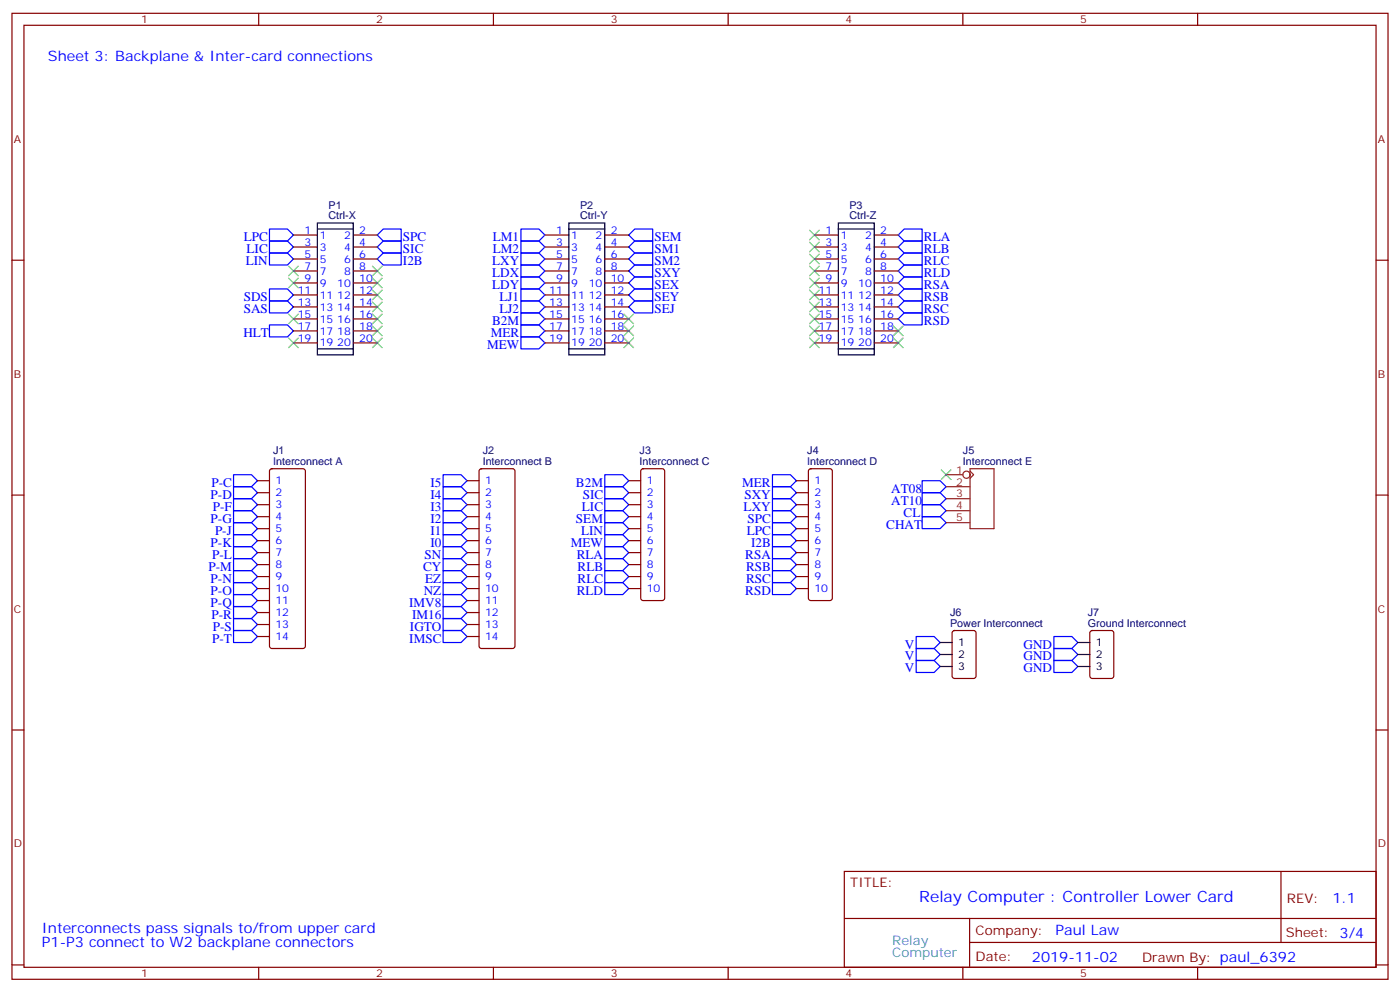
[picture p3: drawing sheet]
<svg xmlns="http://www.w3.org/2000/svg" width="412mm" height="292mm" viewBox="0 0 412 292" stroke-linecap="round" stroke-linejoin="round" font-family="sans-serif">
<g fill="none" stroke="#870000" stroke-width=".35">
<path d="M3.5 3.9h405.4v284.4h-405.4zM7.1 7.4h398.2v277.3h-398.2zM76.2 3.9v3.5M145.3 3.9v3.5M214.5 3.9v3.5M283.6 3.9v3.5M352.8 3.9v3.5M3.5 76.6h3.6M86.4 69.2h7.1M86.4 72.7h7.1M86.4 76.2h7.1M86.4 79.8h7.1"/>
<path d="M104.1 69.2h7M104.1 72.7h7M104.1 76.2h7M104.1 79.8h7M160.5 69.2h7.1M160.5 72.7h7.1M160.5 76.2h7.1M160.5 79.8h7.1M178.2 69.2h7M178.2 72.7h7M178.2 76.2h7M178.2 79.8h7"/>
<path d="M239.9 69.2h7M239.9 72.7h7M239.9 76.2h7M239.9 79.8h7M257.5 69.2h7.1M257.5 72.7h7.1M257.5 76.2h7.1M257.5 79.8h7.1M405.3 76.6h3.6M86.4 83.3h7.1M86.4 86.8h7.1M86.4 90.3h7.1"/>
<path d="M86.4 93.9h7.1M86.4 97.4h7.1M104.1 83.3h7M104.1 86.8h7M104.1 90.3h7M104.1 93.9h7M104.1 97.4h7M160.5 83.3h7.1M160.5 86.8h7.1M160.5 90.3h7.1M160.5 93.9h7.1M160.5 97.4h7.1"/>
<path d="M178.2 83.3h7M178.2 86.8h7M178.2 90.3h7M178.2 93.9h7M178.2 97.4h7M239.9 83.3h7M239.9 86.8h7M239.9 90.3h7M239.9 93.9h7M239.9 97.4h7M257.5 83.3h7.1M257.5 86.8h7.1"/>
<path d="M257.5 90.3h7.1M257.5 93.9h7.1M257.5 97.4h7.1M86.4 100.9h7.1M104.1 100.9h7M160.5 100.9h7.1M178.2 100.9h7M239.9 100.9h7M257.5 100.9h7.1M79.6 138.2l.5-.2h9.2l.5 .2 .2 .5v51.5l-.3 .5-.4 .2h-9.2l-.5-.2-.2-.5v-51.5zM141.3 138.2l.5-.2h9.2l.5 .2 .2 .5v51.5l-.2 .5-.5 .2h-9.2l-.5-.2-.2-.5v-51.5zM189 138.2l.4-.2h5.7l.5 .2 .2 .5v37.4l-.2 .5-.5 .2h-5.7l-.5-.3-.2-.4v-37.4z"/>
<path d="M238.4 138.2l.4-.2h5.7l.5 .2 .2 .5v37.4l-.3 .5-.4 .2h-5.7l-.5-.3-.2-.4v-37.4zM3.5 145.7h3.6M75.8 141.5h3.6M75.8 145h3.6M75.8 148.6h3.6M75.8 152.1h3.6M75.8 155.6h3.6M75.8 159.1h3.6M137.6 141.5h3.5M137.6 145h3.5M137.6 148.6h3.5M137.6 152.1h3.5"/>
<path d="M137.6 155.6h3.5M137.6 159.1h3.5M185.2 141.5h3.5M185.2 145h3.5M185.2 148.6h3.5M185.2 152.1h3.5M185.2 155.6h3.5M185.2 159.1h3.5M234.6 141.5h3.5M234.6 145h3.5M234.6 148.6h3.5M234.6 152.1h3.5"/>
<path d="M234.6 155.6h3.5M234.6 159.1h3.5M405.3 145.7h3.6M75.8 162.7h3.6M75.8 166.2h3.6M75.8 169.7h3.6M75.8 173.2h3.6M75.8 176.8h3.6M137.6 162.7h3.5M137.6 166.2h3.5M137.6 169.7h3.5M137.6 173.2h3.5"/>
<path d="M137.6 176.8h3.5M185.2 162.7h3.5M185.2 166.2h3.5M185.2 169.7h3.5M185.2 173.2h3.5M234.6 162.7h3.5M234.6 166.2h3.5M234.6 169.7h3.5M234.6 173.2h3.5M75.8 180.3h3.6M75.8 183.8h3.6M75.8 187.4h3.6"/>
<path d="M137.6 180.3h3.5M137.6 183.8h3.5M137.6 187.4h3.5M280.7 185.8l.5-.2h5.6l.7 .4v13l-.4 .7h-5.9l-.7-.5v-12.9zM321.3 185.8l.4-.2h5.7l.6 .4 .1 13-.5 .7h-5.9l-.6-.5-.1-12.9zM3.5 214.9h3.6M405.3 214.9h3.6M248.7 256.5h156.6v28.2h-156.6zM377.3 256.5v20.9M248.7 270.4h156.5M285.6 277.4h119.6M285.6 270.4v14.1"/>
<path d="M3.5 284h3.6M76.2 284.7v3.6M145.3 284.7v3.6M214.5 284.7v3.6M283.6 284.7v3.6M352.8 284.7v3.6M405.3 284h3.6"/>
</g>
<g fill="none" stroke="#00f" stroke-width=".35">
<path d="M79.4 74.5h5.3l1.7 1.7-1.7 1.8h-5.3zM79.4 70.9h5.3l1.7 1.8-1.7 1.8h-5.3zM79.4 67.4h5.3l1.7 1.8-1.7 1.7h-5.3zM111.1 76.2l1.8-1.7h5.3v3.5h-5.3zM111.1 72.7l1.8-1.8h5.3v3.6h-5.3zM111.1 69.2l1.8-1.8h5.3v3.5h-5.3zM153.5 78h5.2l1.8 1.8-1.8 1.7h-5.2zM153.5 74.5h5.2l1.8 1.7-1.8 1.8h-5.2zM153.5 70.9h5.2l1.8 1.8-1.8 1.8h-5.2zM153.5 67.4h5.2l1.8 1.8-1.8 1.7h-5.2zM187 67.4h5.3v3.5h-5.3l-1.8-1.7zM187 70.9h5.3v3.6h-5.3l-1.8-1.8z"/>
<path d="M187 74.5h5.3v3.5h-5.3l-1.8-1.8zM187 78h5.3v3.5h-5.3l-1.8-1.7zM266.3 78h5.3v3.5h-5.3l-1.7-1.7zM266.3 74.5h5.3v3.5h-5.3l-1.7-1.8zM266.3 70.9h5.3v3.6h-5.3l-1.7-1.8zM266.3 67.4h5.3v3.5h-5.3l-1.7-1.7zM79.4 95.6h5.3l1.7 1.8-1.7 1.8h-5.3zM79.4 88.6h5.3l1.7 1.7-1.7 1.8h-5.3zM79.4 85.1h5.3l1.7 1.7-1.7 1.8h-5.3zM153.5 81.5h5.2l1.8 1.8-1.8 1.8h-5.2zM153.5 85.1h5.2l1.8 1.7-1.8 1.8h-5.2zM153.5 88.6h5.2l1.8 1.7-1.8 1.8h-5.2z"/>
<path d="M153.5 92.1h5.2l1.8 1.8-1.8 1.7h-5.2zM153.5 95.6h5.2l1.8 1.8-1.8 1.8h-5.2zM153.5 99.2h5.2l1.8 1.7-1.8 1.8h-5.2zM187 81.5h5.3v3.6h-5.3l-1.8-1.8zM187 85.1h5.3v3.5h-5.3l-1.8-1.8zM187 88.6h5.3v3.5h-5.3l-1.8-1.8zM266.3 92.1h5.3v3.5h-5.3l-1.7-1.7zM266.3 88.6h5.3v3.5h-5.3l-1.7-1.8zM266.3 85.1h5.3v3.5h-5.3l-1.7-1.8zM266.3 81.5h5.3v3.6h-5.3l-1.7-1.8zM68.8 139.7h5.3l1.7 1.8-1.7 1.8h-5.3zM130.5 139.7h5.3l1.8 1.8-1.8 1.8h-5.3z"/>
<path d="M178.2 139.7h5.2l1.8 1.8-1.8 1.8h-5.2zM227.5 139.7h5.3l1.8 1.8-1.8 1.8h-5.3zM68.8 143.3h5.3l1.7 1.7-1.7 1.8h-5.3zM68.8 146.8h5.3l1.7 1.8-1.7 1.7h-5.3zM68.8 150.3h5.3l1.7 1.8-1.7 1.7h-5.3zM68.8 153.8h5.3l1.7 1.8-1.7 1.8h-5.3zM68.8 157.4h5.3l1.7 1.7-1.7 1.8h-5.3zM130.5 157.4h5.3l1.8 1.7-1.8 1.8h-5.3zM130.5 153.8h5.3l1.8 1.8-1.8 1.8h-5.3zM130.5 150.3h5.3l1.8 1.8-1.8 1.7h-5.3zM130.5 146.8h5.3l1.8 1.8-1.8 1.7h-5.3zM130.5 143.3h5.3l1.8 1.7-1.8 1.8h-5.3z"/>
<path d="M178.2 157.4h5.2l1.8 1.7-1.8 1.8h-5.2zM178.2 153.8h5.2l1.8 1.8-1.8 1.8h-5.2zM178.2 150.3h5.2l1.8 1.8-1.8 1.7h-5.2zM178.2 146.8h5.2l1.8 1.8-1.8 1.7h-5.2zM178.2 143.3h5.2l1.8 1.7-1.8 1.8h-5.2zM227.5 143.3h5.3l1.8 1.7-1.8 1.8h-5.3zM227.5 146.8h5.3l1.8 1.8-1.8 1.7h-5.3zM227.5 150.3h5.3l1.8 1.8-1.8 1.7h-5.3zM227.5 153.8h5.3l1.8 1.8-1.8 1.8h-5.3zM227.5 157.4h5.3l1.8 1.7-1.8 1.8h-5.3zM271.6 141.5h5.3l1.8 1.8-1.8 1.7h-5.3zM271.6 145h5.3l1.8 1.8-1.8 1.8h-5.3z"/>
<path d="M271.6 148.6h5.3l1.8 1.7-1.8 1.8h-5.3zM271.6 152.1h5.3l1.8 1.7-1.8 1.8h-5.3zM68.8 160.9h5.3l1.7 1.8-1.7 1.7h-5.3zM68.8 164.4h5.3l1.7 1.8-1.7 1.8h-5.3zM68.8 168h5.3l1.7 1.7-1.7 1.8h-5.3zM68.8 171.5h5.3l1.7 1.7-1.7 1.8h-5.3zM68.8 175h5.3l1.7 1.8-1.7 1.7h-5.3zM68.8 178.5h5.3l1.7 1.8-1.7 1.8h-5.3zM130.5 171.5h5.3l1.8 1.7-1.8 1.8h-5.3zM130.5 168h5.3l1.8 1.7-1.8 1.8h-5.3zM130.5 164.4h5.3l1.8 1.8-1.8 1.8h-5.3zM130.5 160.9h5.3l1.8 1.8-1.8 1.7h-5.3z"/>
<path d="M130.5 178.5h5.3l1.8 1.8-1.8 1.8h-5.3zM130.5 175h5.3l1.8 1.8-1.8 1.7h-5.3zM178.2 171.5h5.2l1.8 1.7-1.8 1.8h-5.2zM178.2 168h5.2l1.8 1.7-1.8 1.8h-5.2zM178.2 164.4h5.2l1.8 1.8-1.8 1.8h-5.2zM178.2 160.9h5.2l1.8 1.8-1.8 1.7h-5.2zM227.5 160.9h5.3l1.8 1.8-1.8 1.7h-5.3zM227.5 164.4h5.3l1.8 1.8-1.8 1.8h-5.3zM227.5 168h5.3l1.8 1.7-1.8 1.8h-5.3zM227.5 171.5h5.3l1.8 1.7-1.8 1.8h-5.3zM68.8 185.6h5.3l1.7 1.8-1.7 1.7h-5.3zM68.8 182.1h5.3l1.7 1.7-1.7 1.8h-5.3z"/>
<path d="M130.5 182.1h5.3l1.8 1.7-1.8 1.8h-5.3zM130.5 185.6h5.3l1.8 1.8-1.8 1.7h-5.3zM269.9 194.4h5.3l1.7 1.8-1.7 1.7h-5.3zM269.9 190.9h5.3l1.7 1.8-1.7 1.7h-5.3zM269.9 187.4h5.3l1.7 1.7-1.7 1.8h-5.3zM310.4 194.4h5.3l1.8 1.8-1.8 1.7h-5.3zM310.4 190.9h5.3l1.8 1.8-1.8 1.7h-5.3zM310.4 187.4h5.3l1.8 1.7-1.8 1.8h-5.3z"/>
</g>
<g fill="none" stroke="#000" stroke-width=".35">
<path d="M93.5 65.7h10.6v38.8h-10.6zM93.5 67.4h10.6M167.6 65.7h10.6v38.8h-10.6zM167.6 67.4h10.6M246.9 65.7h10.6v38.8h-10.6zM246.9 67.4h10.6M93.5 102.7h10.6M167.6 102.7h10.6M246.9 102.7h10.6M276.9 189.1h3.6M276.9 192.7h3.6M276.9 196.2h3.6"/>
<path d="M317.5 189.1h3.5M317.5 192.7h3.5M317.5 196.2h3.5"/>
</g>
<g fill="none" stroke="#8c2424" stroke-width=".35">
<path d="M278.7 139.7h4.9M285.8 138.7l1 1-1 1.1M285.8 138h7v17.6h-7zM278.7 143.3h7.1M278.7 146.8h7.1M278.7 150.3h7.1M278.7 153.8h7.1"/>
<circle cx="284.7" cy="139.7" r="1.06"/>
</g>
<g fill="none" stroke="#3c3" stroke-width=".35">
<path d="M85 78.4l2.8 2.8M87.8 78.4l-2.8 2.8M109.7 78.4l2.8 2.8M112.5 78.4l-2.8 2.8M238.5 67.8l2.8 2.8M238.5 71.3l2.8 2.8M238.5 74.8l2.8 2.8M238.5 78.4l2.8 2.8M241.3 67.8l-2.8 2.8M241.3 71.3l-2.8 2.8M241.3 74.8l-2.8 2.8M241.3 78.4l-2.8 2.8"/>
<path d="M85 81.9l2.8 2.8M85 92.5l2.8 2.8M85 99.5l2.8 2.8M87.8 81.9l-2.8 2.8M87.8 92.5l-2.8 2.8M87.8 99.5l-2.8 2.8M109.7 81.9l2.8 2.8M109.7 85.4l2.8 2.8M109.7 96l2.8 2.8M109.7 99.5l2.8 2.8M109.7 92.5l2.8 2.8M109.7 88.9l2.8 2.9"/>
<path d="M112.5 81.9l-2.8 2.8M112.5 85.4l-2.8 2.8M112.5 96l-2.8 2.8M112.5 99.5l-2.8 2.8M112.5 92.5l-2.8 2.8M112.5 88.9l-2.8 2.9M183.8 92.5l2.8 2.8M183.8 96l2.8 2.8M183.8 99.5l2.8 2.8M186.6 92.5l-2.8 2.8M186.6 96l-2.8 2.8M186.6 99.5l-2.8 2.8"/>
<path d="M238.5 92.5l2.8 2.8M238.5 96l2.8 2.8M238.5 99.5l2.8 2.8M238.5 81.9l2.8 2.8M238.5 85.4l2.8 2.8M238.5 88.9l2.8 2.9M241.3 92.5l-2.8 2.8M241.3 96l-2.8 2.8M241.3 99.5l-2.8 2.8M241.3 81.9l-2.8 2.8M241.3 85.4l-2.8 2.8M241.3 88.9l-2.8 2.9"/>
<path d="M263.2 96l2.8 2.8M263.2 99.5l2.8 2.8M266 96l-2.8 2.8M266 99.5l-2.8 2.8M277.3 138.3l2.8 2.8M280.1 138.3l-2.8 2.8"/>
</g>
<text font-size="4.6" fill="#00f" x="270.8" y="265.5">Relay Computer : Controller Lower Card</text>
<g font-size="4.2" fill="#00f">
<text x="14.1" y="18">Sheet 3: Backplane &amp; Inter-card connections</text>
<text x="392.5" y="265.8">1.1</text>
<text x="12.3" y="274.5">Interconnects pass signals to/from upper card</text>
<text x="310.9" y="275.3">Paul Law</text>
<text x="12.3" y="278.8">P1-P3 connect to W2 backplane connectors</text>
<text x="304" y="283.1">2019-11-02</text>
</g>
<g font-size="3.9" fill="#00f">
<text x="71.8" y="70.9">LPC</text>
<text x="118.7" y="70.9">SPC</text>
<text x="145.2" y="70.9">LM1</text>
<text x="192.8" y="70.9">SEM</text>
<text x="272.2" y="70.9">RLA</text>
<text x="72.4" y="78">LIN</text>
<text x="72.6" y="74.5">LIC</text>
<text x="118.7" y="78">I2B</text>
<text x="118.7" y="74.5">SIC</text>
<text x="145" y="78">LXY</text>
<text x="145.2" y="74.5">LM2</text>
<text x="192.8" y="74.5">SM1</text>
<text x="192.8" y="78">SM2</text>
<text x="272.2" y="78">RLC</text>
<text x="272.2" y="74.5">RLB</text>
<text x="145" y="81.5">LDX</text>
<text x="192.8" y="81.5">SXY</text>
<text x="272.2" y="81.5">RLD</text>
<text x="71.8" y="88.6">SDS</text>
<text x="145" y="85.1">LDY</text>
<text x="147.1" y="88.6">LJ1</text>
<text x="192.8" y="85.1">SEX</text>
<text x="192.8" y="88.6">SEY</text>
<text x="272.2" y="88.6">RSB</text>
<text x="272.2" y="85.1">RSA</text>
<text x="71.8" y="92.1">SAS</text>
<text x="145" y="95.6">B2M</text>
<text x="147.1" y="92.1">LJ2</text>
<text x="192.8" y="92.1">SEJ</text>
<text x="272.2" y="95.6">RSD</text>
<text x="272.2" y="92.1">RSC</text>
<text x="71.7" y="99.2">HLT</text>
<text x="144.5" y="99.2">MER</text>
<text x="143.5" y="102.7">MEW</text>
<text x="62.3" y="143.3">P-C</text>
<text x="126.8" y="143.3">I5</text>
<text x="169.7" y="143.3">B2M</text>
<text x="218.6" y="143.3">MER</text>
<text x="62.1" y="146.8">P-D</text>
<text x="126.8" y="146.8">I4</text>
<text x="171.6" y="146.8">SIC</text>
<text x="219.3" y="146.8">SXY</text>
<text x="262.5" y="145">AT08</text>
<text x="262.5" y="148.6">AT10</text>
<text x="62.1" y="153.8">P-G</text>
<text x="62.7" y="150.3">P-F</text>
<text x="126.8" y="153.8">I2</text>
<text x="126.8" y="150.3">I3</text>
<text x="169.7" y="153.8">SEM</text>
<text x="171.4" y="150.3">LIC</text>
<text x="219.1" y="150.3">LXY</text>
<text x="220.2" y="153.8">SPC</text>
<text x="261.1" y="155.6">CHAT</text>
<text x="266.2" y="152.1">CL</text>
<text x="62.1" y="160.9">P-K</text>
<text x="63.3" y="157.4">P-J</text>
<text x="126.8" y="160.9">I0</text>
<text x="126.8" y="157.4">I1</text>
<text x="168.2" y="160.9">MEW</text>
<text x="171.2" y="157.4">LIN</text>
<text x="219.9" y="157.4">LPC</text>
<text x="221.2" y="160.9">I2B</text>
<text x="61.4" y="168">P-M</text>
<text x="62.5" y="164.4">P-L</text>
<text x="124.6" y="168">CY</text>
<text x="125.1" y="164.4">SN</text>
<text x="169.9" y="164.4">RLA</text>
<text x="170.1" y="168">RLB</text>
<text x="219.5" y="164.4">RSA</text>
<text x="219.8" y="168">RSB</text>
<text x="62.1" y="171.5">P-N</text>
<text x="125.3" y="171.5">EZ</text>
<text x="170.1" y="171.5">RLC</text>
<text x="219.8" y="171.5">RSC</text>
<text x="62.1" y="175">P-O</text>
<text x="62.1" y="178.5">P-Q</text>
<text x="120.5" y="178.5">IMV8</text>
<text x="124.8" y="175">NZ</text>
<text x="169.9" y="175">RLD</text>
<text x="219.5" y="175">RSD</text>
<text x="62.3" y="182.1">P-R</text>
<text x="62.7" y="185.6">P-S</text>
<text x="120.8" y="185.6">IGTO</text>
<text x="121.4" y="182.1">IM16</text>
<text x="62.5" y="189.1">P-T</text>
<text x="120.6" y="189.1">IMSC</text>
<text x="266.6" y="190.9">V</text>
<text x="301.5" y="190.9">GND</text>
<text x="266.6" y="197.9">V</text>
<text x="266.6" y="194.4">V</text>
<text x="301.5" y="197.9">GND</text>
<text x="301.5" y="194.4">GND</text>
</g>
<g font-size="3.9" fill="#800">
<text x="250.5" y="261.1">TITLE:</text>
<text x="379.1" y="265.8">REV:</text>
<text x="287.4" y="275.3">Company:</text>
<text x="378.7" y="275.9">Sheet: 3/4</text>
<text x="287.4" y="283">Date:</text>
<text x="336.4" y="283.1">Drawn By: paul_6392</text>
</g>
<g font-size="3.9" fill="#39c">
<text x="262.8" y="278">Relay</text>
<text x="262.8" y="281.6">Computer</text>
</g>
<g font-size="3.2" fill="#800">
<text x="41.6" y="6.9">1</text>
<text x="110.8" y="6.9">2</text>
<text x="179.9" y="6.9">3</text>
<text x="249.1" y="6.9">4</text>
<text x="318.2" y="6.9">5</text>
<text x="4.1" y="42">A</text>
<text x="405.9" y="42">A</text>
<text x="4.1" y="111.2">B</text>
<text x="405.9" y="111.2">B</text>
<text x="4.1" y="180.3">C</text>
<text x="405.9" y="180.3">C</text>
<text x="4.1" y="249.4">D</text>
<text x="405.9" y="249.4">D</text>
<text x="41.6" y="287.7">1</text>
<text x="110.8" y="287.7">2</text>
<text x="179.9" y="287.7">3</text>
<text x="249.1" y="287.7">4</text>
<text x="318.2" y="287.7">5</text>
</g>
<g font-size="3.2" fill="#000080">
<text x="96.8" y="64.6">Ctrl-X</text>
<text x="96.8" y="61.4">P1</text>
<text x="170.9" y="64.6">Ctrl-Y</text>
<text x="170.9" y="61.4">P2</text>
<text x="250.2" y="64.6">Ctrl-Z</text>
<text x="250.2" y="61.4">P3</text>
<text x="80.4" y="136.9">Interconnect A</text>
<text x="80.4" y="133.7">J1</text>
<text x="142.2" y="136.9">Interconnect B</text>
<text x="142.2" y="133.7">J2</text>
<text x="188.4" y="136.9">Interconnect C</text>
<text x="188.4" y="133.7">J3</text>
<text x="237.8" y="136.9">Interconnect D</text>
<text x="237.8" y="133.7">J4</text>
<text x="283.7" y="136.9">Interconnect E</text>
<text x="283.7" y="133.7">J5</text>
<text x="279.9" y="184.5">Power Interconnect</text>
<text x="279.9" y="181.3">J6</text>
<text x="320.4" y="184.5">Ground Interconnect</text>
<text x="320.4" y="181.3">J7</text>
</g>
<g font-size="3.2" fill="#00f">
<text x="89.7" y="68.8">1</text>
<text x="94.2" y="70.2">1</text>
<text x="101.3" y="70.2">2</text>
<text x="105.8" y="68.8">2</text>
<text x="163.8" y="68.8">1</text>
<text x="168.3" y="70.2">1</text>
<text x="175.4" y="70.2">2</text>
<text x="179.9" y="68.8">2</text>
<text x="243.2" y="68.8">1</text>
<text x="247.6" y="70.2">1</text>
<text x="254.8" y="70.2">2</text>
<text x="259.3" y="68.8">2</text>
<text x="89.7" y="72.4">3</text>
<text x="89.7" y="75.9">5</text>
<text x="94.2" y="73.8">3</text>
<text x="94.2" y="77.3">5</text>
<text x="101.3" y="73.8">4</text>
<text x="101.3" y="77.3">6</text>
<text x="105.8" y="72.4">4</text>
<text x="105.8" y="75.9">6</text>
<text x="163.8" y="72.4">3</text>
<text x="163.8" y="75.9">5</text>
<text x="168.3" y="73.8">3</text>
<text x="168.3" y="77.3">5</text>
<text x="175.4" y="73.8">4</text>
<text x="175.4" y="77.3">6</text>
<text x="179.9" y="72.4">4</text>
<text x="179.9" y="75.9">6</text>
<text x="243.2" y="72.4">3</text>
<text x="243.2" y="75.9">5</text>
<text x="247.6" y="73.8">3</text>
<text x="247.6" y="77.3">5</text>
<text x="254.8" y="73.8">4</text>
<text x="254.8" y="77.3">6</text>
<text x="259.3" y="72.4">4</text>
<text x="259.3" y="75.9">6</text>
<text x="89.7" y="79.4">7</text>
<text x="89.7" y="82.9">9</text>
<text x="94.2" y="80.8">7</text>
<text x="101.3" y="80.8">8</text>
<text x="105.8" y="79.4">8</text>
<text x="105.8" y="82.9">10</text>
<text x="163.8" y="79.4">7</text>
<text x="163.8" y="82.9">9</text>
<text x="168.3" y="80.8">7</text>
<text x="175.4" y="80.8">8</text>
<text x="179.9" y="79.4">8</text>
<text x="179.9" y="82.9">10</text>
<text x="243.2" y="79.4">7</text>
<text x="243.2" y="82.9">9</text>
<text x="247.6" y="80.8">7</text>
<text x="254.8" y="80.8">8</text>
<text x="259.3" y="79.4">8</text>
<text x="259.3" y="82.9">10</text>
<text x="87.7" y="86.5">11</text>
<text x="87.7" y="90">13</text>
<text x="94.2" y="84.3">9</text>
<text x="94.2" y="87.9">11</text>
<text x="99.3" y="84.3">10</text>
<text x="99.3" y="87.9">12</text>
<text x="105.8" y="86.5">12</text>
<text x="105.8" y="90">14</text>
<text x="161.8" y="86.5">11</text>
<text x="161.8" y="90">13</text>
<text x="168.3" y="84.3">9</text>
<text x="168.3" y="87.9">11</text>
<text x="173.4" y="84.3">10</text>
<text x="173.4" y="87.9">12</text>
<text x="179.9" y="86.5">12</text>
<text x="179.9" y="90">14</text>
<text x="241.1" y="86.5">11</text>
<text x="241.1" y="90">13</text>
<text x="247.6" y="84.3">9</text>
<text x="247.6" y="87.9">11</text>
<text x="252.8" y="84.3">10</text>
<text x="252.8" y="87.9">12</text>
<text x="259.3" y="86.5">12</text>
<text x="259.3" y="90">14</text>
<text x="87.7" y="93.5">15</text>
<text x="94.2" y="91.4">13</text>
<text x="94.2" y="94.9">15</text>
<text x="99.3" y="91.4">14</text>
<text x="99.3" y="94.9">16</text>
<text x="105.8" y="93.5">16</text>
<text x="161.8" y="93.5">15</text>
<text x="168.3" y="91.4">13</text>
<text x="168.3" y="94.9">15</text>
<text x="173.4" y="91.4">14</text>
<text x="173.4" y="94.9">16</text>
<text x="179.9" y="93.5">16</text>
<text x="241.1" y="93.5">15</text>
<text x="247.6" y="91.4">13</text>
<text x="247.6" y="94.9">15</text>
<text x="252.8" y="91.4">14</text>
<text x="252.8" y="94.9">16</text>
<text x="259.3" y="93.5">16</text>
<text x="87.7" y="97">17</text>
<text x="87.7" y="100.6">19</text>
<text x="94.2" y="98.5">17</text>
<text x="94.2" y="102">19</text>
<text x="99.3" y="98.5">18</text>
<text x="99.3" y="102">20</text>
<text x="105.8" y="97">18</text>
<text x="105.8" y="100.6">20</text>
<text x="161.8" y="97">17</text>
<text x="161.8" y="100.6">19</text>
<text x="168.3" y="98.5">17</text>
<text x="168.3" y="102">19</text>
<text x="173.4" y="98.5">18</text>
<text x="173.4" y="102">20</text>
<text x="179.9" y="97">18</text>
<text x="179.9" y="100.6">20</text>
<text x="241.1" y="97">17</text>
<text x="241.1" y="100.6">19</text>
<text x="247.6" y="98.5">17</text>
<text x="247.6" y="102">19</text>
<text x="252.8" y="98.5">18</text>
<text x="252.8" y="102">20</text>
<text x="259.3" y="97">18</text>
<text x="259.3" y="100.6">20</text>
<text x="81.1" y="142.6">1</text>
<text x="142.9" y="142.6">1</text>
<text x="190.5" y="142.6">1</text>
<text x="239.9" y="142.6">1</text>
<text x="81.1" y="146.1">2</text>
<text x="81.1" y="149.6">3</text>
<text x="142.9" y="146.1">2</text>
<text x="142.9" y="149.6">3</text>
<text x="190.5" y="146.1">2</text>
<text x="190.5" y="149.6">3</text>
<text x="239.9" y="146.1">2</text>
<text x="239.9" y="149.6">3</text>
<text x="81.1" y="153.1">4</text>
<text x="142.9" y="153.1">4</text>
<text x="190.5" y="153.1">4</text>
<text x="239.9" y="153.1">4</text>
<text x="81.1" y="156.7">5</text>
<text x="81.1" y="160.2">6</text>
<text x="142.9" y="156.7">5</text>
<text x="142.9" y="160.2">6</text>
<text x="190.5" y="156.7">5</text>
<text x="190.5" y="160.2">6</text>
<text x="239.9" y="156.7">5</text>
<text x="239.9" y="160.2">6</text>
<text x="81.1" y="163.7">7</text>
<text x="81.1" y="167.3">8</text>
<text x="142.9" y="163.7">7</text>
<text x="142.9" y="167.3">8</text>
<text x="190.5" y="163.7">7</text>
<text x="190.5" y="167.3">8</text>
<text x="239.9" y="163.7">7</text>
<text x="239.9" y="167.3">8</text>
<text x="81.1" y="170.8">9</text>
<text x="142.9" y="170.8">9</text>
<text x="190.5" y="170.8">9</text>
<text x="239.9" y="170.8">9</text>
<text x="81.1" y="174.3">10</text>
<text x="81.1" y="177.8">11</text>
<text x="142.9" y="174.3">10</text>
<text x="142.9" y="177.8">11</text>
<text x="190.5" y="174.3">10</text>
<text x="239.9" y="174.3">10</text>
<text x="81.1" y="181.4">12</text>
<text x="81.1" y="184.9">13</text>
<text x="142.9" y="181.4">12</text>
<text x="142.9" y="184.9">13</text>
<text x="81.1" y="188.4">14</text>
<text x="142.9" y="188.4">14</text>
</g>
<g font-size="3.2" fill="#8d2323">
<text x="281.6" y="139.4">1</text>
<text x="281.6" y="142.9">2</text>
<text x="281.6" y="146.4">3</text>
<text x="281.6" y="150">4</text>
<text x="281.6" y="153.5">5</text>
</g>
<g font-size="3.2">
<text x="282.2" y="190.2">1</text>
<text x="322.8" y="190.2">1</text>
<text x="282.2" y="193.7">2</text>
<text x="282.2" y="197.2">3</text>
<text x="322.8" y="193.7">2</text>
<text x="322.8" y="197.2">3</text>
</g>
</svg>
